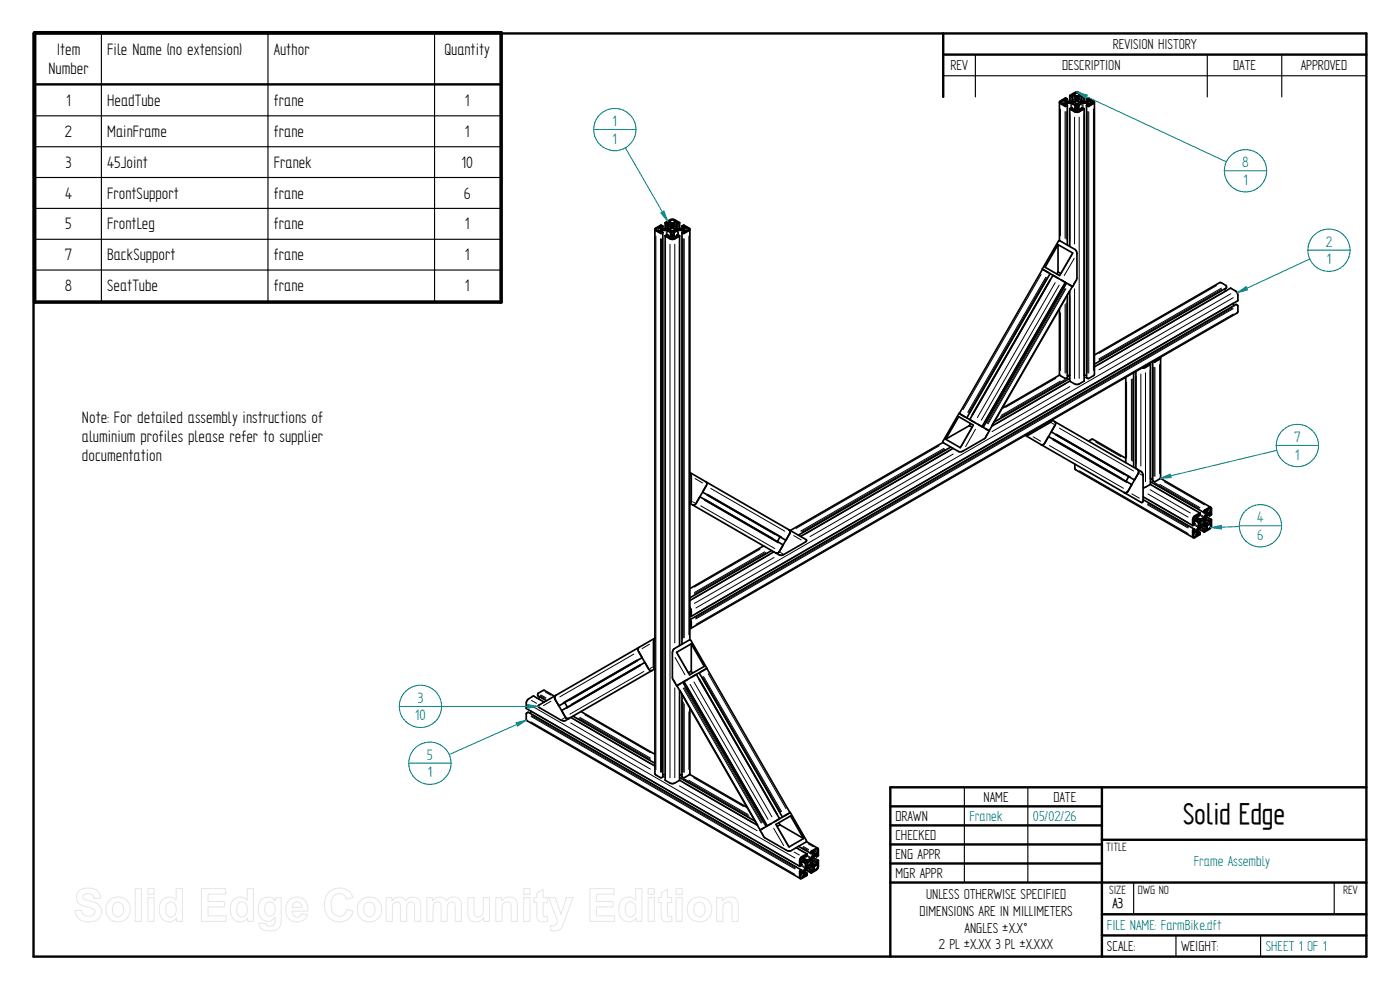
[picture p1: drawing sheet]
<svg xmlns="http://www.w3.org/2000/svg" width="420mm" height="297mm" viewBox="0 0 420 297" stroke-linecap="round" stroke-linejoin="round" font-family="sans-serif">
<g fill="none" stroke="#000" stroke-width=".72">
<path d="M10.1 10h400v277h-400zM283.1 10v19.1M283.1 16.4h127M330.7 236.2v50.8M410.1 236.2h-142.9v50.8M267.2 241.9h63.5M267.2 247.6h63.5M267.2 253.4h63.5M267.2 259.1h63.5M330.7 252h79.4M267.2 264.8h142.9M330.7 274.3h79.4"/>
<path d="M330.7 280.7h79.4"/>
</g>
<path d="M292.7 16.4v12.7M362.3 16.4v12.7M384.7 16.4v12.7M283.1 22.7h127M289.4 236.2v28.6M308.5 236.2v28.6M340.2 264.9v9.4M400.4 264.9v9.4M352.9 280.7v6.3M378.3 280.7v6.3" fill="none" stroke="#000" stroke-width=".34"/>
<g fill="none" stroke="#000" stroke-width=".51">
<path d="M318 30.7v41.5M318 30.7l1.6 1.2 .7-.3M318.5 30.4l.5-.3 1.1 .6-1.1 .5-.7-.4zM319.6 29.8l.4 .1 .3-.1M319.6 29.8v.5M320.3 29.8v.6M320.3 31.6v41.9M320.3 31.6l-.9-.2 .3-.4a2.91 2.91 0 0 1 3 .7l-.1 1-.6 .2-.4-.1 .2-.2M320.3 29.8l-.7-.3-1.3 .8-.3 .4M320.4 30.6l1.5-.2 .3 .2-.1 .3h-.3l-1.4-.1zM321 32.6v41.3M321 28.7v1.7"/>
<path d="M321 28.7l.6 .3 .3-.2M321 28.7l.1-.1a2.82 2.82 0 0 1 2.5-.9l1.8 1M321.9 32.6v.3M321.9 28.8v1.4M321.9 28.8l-.3-.2 .5-.2 .6 .4v.8a2.74 2.74 0 0 1-3.2 .6l-.1-.2 .2-.2M321.9 32.6l-.3-.3-.6 .3M322.2 30.8l-.1 .1M322.2 33.1l1.1-.6 .8 .7a1.29 1.29 0 0 1-1.9-.1zM322.3 28.2l1.1-.3 .8 .3-.8 .7h-.4zM322.7 30.4l1.1 .1a.65 .65 0 0 1-.6 .6 .65 .65 0 0 1-.7-.5zM322.7 31.4l.9-.1-.2 1-.5-.1zM323.5 29.7l.2 .2-.2 .2-.8-.2 .2-.9 .6 .1v1"/>
<path d="M324.2 30.8v.1M324.5 32.6v.3M324.5 28.8v1.4M324.5 28.8l.3-.2-.7-.1-.4 .3v.8a2.7 2.7 0 0 0 3.2 .6l.1-.2-.2-.2M324.5 32.6l.3-.3 .6 .3M324.6 30.4l-.4 .1v.3M324.6 30.4l1.3 .1 .2 .2-1.9 .2M325.4 32.6v81.7l-1.8 1a2.82 2.82 0 0 1-2.5-.9l-.1-27M325.4 32.6l-1.8 1.1a2.82 2.82 0 0 1-2.5-1l-.1-.1M325.4 28.7v1.7M325.4 28.7l-.6 .3-.3-.2M326.1 31.6l.3-.2 .4 .2 .1-.4a2.74 2.74 0 0 0-3.2 .5l.1 1 .5 .2 .5-.1-.3-.2"/>
<path d="M326.1 29.8l.7-.3 1.4 .8 .3 .4M326.1 29.8l.3 .1 .4-.1M326.1 29.8v.6M326.3 30.6l1.1-.5 .7 .5v.2l-.7 .4-1-.4zM326.8 29.8v.5M328.5 30.7v81.6l-.3 .4-1.6 .9-.5-.3v-81.7M328.5 30.7l-1.7 1.2-.7-.3M196.5 68.8l1.7 1.2 .7-.2M196.5 68.8v163.3l.3 .4 1.4 .8 .7-.3v-163.2M197.1 68.5l.5-.3 1.1 .7-1.1 .5-.8-.5zM198.2 67.9v.5M198.9 67.9l-.7-.3-1.4 .8-.3 .4"/>
<path d="M198.9 67.9l-.3 .2-.4-.2M198.9 69.8l-.3-.2h-.5v-.3l.2-.1a3 3 0 0 1 3 .6l-.1 1-.6 .2-.4-.1 .3-.2M198.9 67.9v.6M199.6 70.8l.1 .1a2.79 2.79 0 0 0 4.2 0l.1-.1M199.6 66.8l.4 .3 .5-.1M199.6 66.8h.1a2.79 2.79 0 0 1 4.2 0h.1M199.6 66.8v1.7M199.6 70.8l.1 163.3a2.79 2.79 0 0 0 4.2 0h.1M200.4 68.6l-1.4 .1-.1 .2 1.5 .1M200.4 68.6l.4 .1-.1 .3h-.3M200.5 67v1.3M200.5 70.7v.3"/>
<path d="M200.5 67l-.3-.2 .4-.2 .6 .2 .1 1a2.74 2.74 0 0 1-3.2 .5l-.2-.1 .3-.3M200.5 70.7l-.5-.2-.4 .3M200.8 68.8v.2M200.9 71.2l.8-.6 1 .6a1.08 1.08 0 0 1-1.8 0zM201.3 68.5l.6-.1 .5 .2a.64 .64 0 0 1-.6 .6 .64 .64 0 0 1-.7-.5zM201.4 69.5h.8l-.2 .9h-.5zM202 66.9l.7-.4a1.08 1.08 0 0 0-1.8 0l.7 .5h.4M202 67.8l.2 .4h-.8l.2-1 .4 .1v.9M203.1 70.7l.5-.2 .4 .3M203.1 67l.3-.2-.5-.2-.5 .2-.1 1a2.7 2.7 0 0 0 3.2 .5l.1-.1-.3-.3M203.1 67v1.3M203.1 70.7v.3"/>
<path d="M203.2 68.6l1.3 .1 .2 .2-1.8 .1-.1-.3 .4-.1M204 66.8l-.4 .3-.5-.1M204 66.8v1.7M204 70.8v122.9M204.7 69.8l.3-.2h.5v-.3a2.93 2.93 0 0 0-3.2 .5l.1 1 .5 .2 .5-.1-.3-.2M204.7 67.9l.6-.3 1.4 .8 .3 .4M204.7 67.9l.3 .2 .3-.2M204.7 67.9v.6M204.7 69.8v123.5M204.9 68.7l1.1-.5 .7 .7-.7 .5zM205.3 67.9v.5M207 68.8l-1.7 1.2-.6-.2"/>
<path d="M207 68.8v123.2M317.5 73.4l4.4 2.5-3.9 6.8-4.4-2.5zM317.5 73.4v8.2M317.8 72.2l4.8 2.6 .6 .9v7.8l-1.3 2.5-9.1-5.3zM312.9 80.8l-25 43.3M313.3 81l1.4 .8M315.2 82.1l-25.1 43.3M316 82.6l-25 43.3M317.5 81.6l.9 .5M317.5 81.6l-.3 .6M318.7 84.1l1 .6-25 43.3M320.1 84.9l-25 43.3"/>
<path d="M320.3 88.6v24.7l-.5 .3-1.5-.9-.3-.4v-19.6M320.7 85.3l1 .6M321.8 85.9l-24.9 43.3M367.5 86.7l.3 .6M370 91.1l.4 .6M318 112.5l-17.2 10M320.3 112.6h.7M321 113.5l-22.6 13.1M321 114.3l-23.3 13.5M325.4 112.6h.7M328.5 110.1l40.8-23.6 1.7 1a2.95 2.95 0 0 1 .5 2.6l-164.1 94.9M328.5 106.5l37.5-21.7h.6l1.4 1v.6l-39.5 22.9"/>
<path d="M337.9 113.2v25.6M340.2 111.8v28.4M340.9 111.4v29.2M343.9 109.7l.1 .2-.3 .2-.7 .1M344.4 109.4v.2M344.5 109.3l.1 .1-.5 .2M344.9 109.1l.4 .2M345.3 109.3l-1.8 1.1h-.8M345.3 109.3v36l-1.5 .9-.7 .1M346.9 107.9l-.1 .3h-.3M348 107.3l-.5 .6h-.4M348.3 107.2v.2"/>
<path d="M348.3 107.4v35.9l-.3 .4-1.5 .9-.6-.4v-35.7M348.3 107.4l-1.7 1.2-.5-.1M283 132.8l-45.8 26.4M285.3 134.2l-45.7 26.4M286 134.5l-45.7 26.5M287.7 125l4.4 2.6-3.9 6.7-4.4-2.5zM287.8 124l9.1 5.3-1.5 2.4-6.4 3.6-.7 .3-.7-.1-4.7-2.8zM290.9 127.7l.9 .5M290.9 127.7l-7.1 4.1M291.3 127.1l-.4 .6M293.7 127.4l1 .6M295.7 128.6l1 .6"/>
<path d="M312.5 133.4l24.9 14.4M314.6 131.1l-1 1.8M314.7 131l24.8 14.3-.9 2a.99 .99 0 0 1-1.2 .5M315.5 129.6l24.8 14.3 .3-.1 1.2-2.2-.3-.7M315.6 126l-.3 .7-6.4 3.7-1.2 .2 4.8 2.8M315.7 126l.8 .5M316.5 126.5l24.9 14.3M316.5 126.5l.3 .6-.1 .4-3.2 5.6-.3 .3h-.7M316.6 127.7l-1 1.7M322.6 139.2v1.3l.2 .4 35.3 20.4M326.7 132.4l.8-.5 .5-.1 9.9 5.7M207 151l.9 .5"/>
<path d="M207 151l.3-.1 .2-.6v-7.4l-.5-1.1 29.7 17.1M207.9 151.5l24.8 14.4M209.9 149.2l-1 1.8M210 149.1l24.9 14.3-.9 2-.4 .5h-.7M210.9 147.7l24.8 14.3 .3-.1 .9-1.7a.87 .87 0 0 0-.2-1.3M211.9 144.6l.2 .2-.1 .8-3.1 5.5-.3 .3-.7 .1M212 145.8l-1.1 1.7M236.7 158.9l.2 .1M236.9 159l5 2.9 .2 .4-7.2 4.2a2.17 2.17 0 0 1-2-.6M236.9 159l.3 .6-.1 .4-3.3 5.6M337.4 147.8l.1 .1M338.8 143l-.9 1.4"/>
<path d="M341.4 140.8l.2 .3 .1 .6M341.4 140.8l.1 .1M341.5 140.9l1 .6 .5 .9 .1 7.8-.2 .5h-.4l-5-2.8M341.7 141.9l-3.2 5.6-.3 .3-.7 .1M343.1 149.9l15.4 8.9M343.1 149.1l14.9 8.6M345.2 145.3l14.9 8.6M345.3 143.6h.6M345.3 144.5l16.1 9.3M348.3 143.5l15.1 8.7M358.2 156.8l.3 .2M358.4 155.2l.7-.5 .2 1-.2 .3-1 .4z"/>
<path d="M358.5 158.8l-.6 .5v1.6l.2 .4M358.5 157l-.1 .5-.4 .2M358.5 157l-.3 .1 .1-.4 .4-.4 .9 .4a2.85 2.85 0 0 1-1.1 3.1h-.2l-.1-.4 .3-.2v-.4M359.5 154.6l.3 .1M359.6 159.4l.5 .3M359.9 158.8l1.5 .8M360.1 159.7l-.1 .7-1.4 .9h-.5M360.1 159.7l-.3 .2-.1 .4M360.1 157.6h.1M360.1 153.9l-1.8 1a2.82 2.82 0 0 0-.4 2.7l.1 .1M360.1 153.9v.7l-.3 .1M360.2 158.1l.2-.3-.5-.1-.6 1.6 .3-.1 .6-1"/>
<path d="M360.2 156l.2 .2-.5 .6-.7-.6 .2-.4 .8 .2M360.5 158.2l1.2 .6M360.7 156.3l.2-.1a.64 .64 0 0 1 .2 .8 .64 .64 0 0 1-.8 .3v-.5zM361.1 157.4v.2l.4-.1M361.1 157.4l.5-.7 .7 .7-.2 .4-.6-.3M361.1 157.3l.4 .2M361.1 155.8l.2 .1M361.3 155.4l.6-1 .3-.1-.6 1.5h-.5l.2-.4M361.4 153.8l.5-.6 .2-.1 .1 .5a2.7 2.7 0 0 1-2.1 2.2l-.7-.6 .3-.8 .1 .3M361.7 158.8l.1 .4 .4-.9-.8-.6a2.65 2.65 0 0 0-2 2.5v.2l.3-.1M361.7 158.8l-.3 .2v.6M361.9 155.9l1.1 .7"/>
<path d="M362.1 155.1l1.4 .8M362.4 152.8l.7-.4 .2 .2a1.11 1.11 0 0 1-1 1.5zM362.4 157.6l.9-.4a1.05 1.05 0 0 1-1 1.5zM362.4 154.4l.6 .4M362.9 153.9l.4 .2M363.3 154.1v-.3h-.3a2.82 2.82 0 0 0-1.1 3l.9 .5 .5-.4v-.4l-.3 .1M363.3 154.1l-.3 .3v.4M363.4 152.2l.2 .5v1.6l-.6 .5M363.4 152.2l-.5 .1-1.4 .8-.1 .7M363.5 155.9l-.4 .2-.1 .5M363.5 155.9v2a3 3 0 0 1-2 1.7h-.1M229.2 163.8l-22.2 12.8"/>
<path d="M231.6 165.2l-24.6 14.2M232.3 165.6l-25.3 14.6M232.7 165.9h.2M233.7 165.7l-.3 .2h-.7M234.1 161.1l-.8 1.4M358.1 160.1l1.1-.6-.1 1.2-.4 .3h-.5zM359.4 160.1l.3 .2M191.6 195.5l1 1.6M191.7 194.3l4.8-2.8-.4 1.1v7.4l.2 .6 .2 .1M191.7 194.3l-24.9 14.3M191.7 194.3l-.2 .2v.8l3.2 5.5 .7 .5 .3-.1M192.7 197.3l-24.8 14.4-1.3-1.8a.97 .97 0 0 1 .2-1.3"/>
<path d="M193.5 198.8l-24.8 14.3 .9 2 .4 .5h.7M193.6 198.9l1 1.8M202.1 194.8l5-2.8 5.1 8.5-9.1 5.3-1.3-2.5v-7.4zM203.1 195.7l4.4-2.5 3.9 6.7-4.4 2.6zM207 183.9l.2 .1M207 187.3l.3 .3-.3 .8M207 186.1l.5 .4v1.6l-.2 .5M207 184.8l.4 .2M207 182.5l.3 1.1h-.3M207 182.2a3.3 3.3 0 0 1 .5 2.7l-.1 .1M207 186.6l.2 .3-.2 .2M207 186l163.9-94.6 .6 .3v1.7l-.2 .5-164 94.7"/>
<path d="M207.2 184v.4l-.2-.1M207.2 184.1l-.2 .1M207.3 188.6h-.3M207.5 193.2v8.2M159.4 213.4l-.3 .6M162 209.1l-.4 .6M163.3 210.7l-3.2-1.9a2.98 2.98 0 0 0-2.1 1.7v2.1l82 47.3M166.4 208.9l-3.2-1.8-1.8 1v.6l2.6 1.5M166.7 208.7l-.3 .6 .1 .4 3.2 5.6M166.7 208.7l-5 2.9-.2 .4 6.8 4.1 1.1 .2 1.3-.7M166.8 208.6l-.1 .1M169.4 210.8l.9 1.4"/>
<path d="M169.9 215.4l.6 .2 .3-.1M170.8 215.5l-.1 .1M171.3 215.3l25.2 14.5M172 214.9l24.5 14.1M174.4 213.5l22.1 12.8M195.7 201.2l-24.9 14.3M196.5 200.7l-.8 .5M203.1 205.7l25 43.3M204 207.2v26.9M204.3 205.1l-1 .6M204.7 208.4v24.6l.6 .3 1.7-1M204.9 204.7l25 43.3"/>
<path d="M205.3 204.5l25 43.3M206.3 203.9l-1 .6M207 212.5v19.8M207.5 201.4l-.9 .4M207.5 201.4l.3 .6M208.9 202.4l-1.4 .8M209 202.4l25 43.3M209.8 201.9l25 43.3M211.7 200.7l-1.4 .9M212.1 200.5l25 43.3M198.9 232.4h.7M204 233.3l22.6 13.1"/>
<path d="M204 234.1l23.3 13.5M204 232.4h.7M207 232.3l17.2 10M228.1 249.1l9.1-5.3 4.9 8.6-4.7 2.9h-1.1l-6.7-3.9zM229.3 248.4l-1 .6M231.3 247.2l-1 .6M232.9 247.4l4.4-2.6 3.9 6.8-4.4 2.5zM233.7 246.8l.4 .7M233.9 245.7l-1.4 .8M234.1 247.5l7.1 4.1M234.1 247.5l-.9 .4M236.7 244.1l-1.4 .8"/>
<path d="M239 254.3l3.2 1.9M239.6 253.9l3.8 2.2M240.3 259.1l.3 .1M240.4 257.5l.8-.5 .1 .9-.2 .4-.9 .4zM240.6 259.2v.4l-.6 .3M240.6 259.2l-.4 .2 .1-.4 .4-.4 .9 .4a2.77 2.77 0 0 1-1.1 3h-.2l-.1-.3 .4-.2v-.4M241.5 258.1l.9 .2-.3 .7-.2 .1-.6-.6zM241.5 256.8l.3 .2M242 252.5l3.4 2M242.2 259.8l.1 .1M242.2 256.2v.6l-.4 .2M242.2 256.2l-1.8 1a2.82 2.82 0 0 0-.4 2.6v.1"/>
<path d="M242.2 259.8l.2 .5-1 1.3-.1-.3 .6-1.1M242.2 259.8l-.3 .3M242.6 258.7l.5-.3a.65 .65 0 0 1 .1 .9 .65 .65 0 0 1-.9 .2zM243.2 258.1l.1 .1M243.3 257.7l-.1 .4M243.4 259.2l.3-.2 .6 .6-.1 .4-1-.2zM243.4 256.1l.3-.2 .1-.4 .4 .1a2.63 2.63 0 0 1-2.1 2.5l-.7-.6 .1-.5 .3-.3v.3M243.4 259.1l.4 .2M243.9 258.2l1.2 .7M244.1 257.3l1.5 .8M244.2 256.5l-.9 1.2M244.3 256.6l-.6 1.5-.3 .1-.2-.1"/>
<path d="M244.4 259.9l.9-.5a1.12 1.12 0 0 1-.9 1.6zM244.4 255.1l.7-.4 .3 .4v.6l-.9 .7-.2-.1zM244.5 256.7l.6 .3M245 256.2l.4 .2M245.4 256.4l-.1-.3h-.2a2.63 2.63 0 0 0-1.1 3l.8 .4 .5-.3 .1-.5-.3 .2M245.4 256.4l-.3 .2v.4M245.4 254.5l.2 2.2-.5 .3M245.4 254.5l-.5 .1-1.4 .8-.1 .7M245.6 258.1v2.1a2.98 2.98 0 0 1-2.1 1.7h-.1M245.6 258.1l-.5 .3v.5M240.2 262.4l1.1-.7-.1 1.3-.5 .3h-.5zM240.6 261.1l-82.1-47.4-.5 .3-.1 1.8 .2 .4 82.1 47.4"/>
<path d="M240.6 261.1l-.6 .4v1.6l.2 .5M241.4 262.3l.4 .3M241.6 261.7l.6 .3M242 261.1l1.4 .8M242.2 262l-.4 .2v.4M242.2 262l-.1 .7-1.9 .9M242.6 260.4l1.1 .7M243.7 261.1l.1 .4 .3-.3 .1-.6-.8-.6a2.75 2.75 0 0 0-2 2.5l.1 .2 .3-.1M243.7 261.1l-.3 .2v.6"/>
</g>
<g fill="none" stroke="#000" stroke-width=".3">
<path d="M318.3 32.7v38M318.5 30.6v.3M318.8 30.4v.5M319.1 30.5v.4M319.5 29.8v.4M319.5 31.2v.3M319.6 30.6v.1M319.6 33.5v38M319.7 31.2v.2M319.9 30v.2M319.9 30.5v.4M319.9 33.5v38.2"/>
<path d="M320 31.1v.2M320.1 30.1v.2M320.3 30v.2M320.3 33.3v38.6M320.5 30.5v.4M321.1 29.2v.7M321.1 34.3v38M321.4 31.3v.7M321.4 29.4v.6M321.5 30.5v.4M321.6 31.4v.6M321.7 29.3v.6"/>
<path d="M321.8 30.6v.2M321.8 28.5v.2M321.8 29.3v.6M321.8 32.6v.3M322.1 30.6v.2M322.1 30.6v.1M322.2 30.8h.1M322.3 28.2v.1M322.3 33.1v.1M322.3 28.9v.6M322.5 35.2v38M322.6 29v.5"/>
<path d="M322.6 31.9v.5M322.6 28.2v.2M322.8 29.8v.2M322.8 31.3v.2M322.8 33v.3M322.9 31.3v.2M322.9 29.4v.6M322.9 32.9v.4M323 31.5v.5M323.1 29.3v.5M323.1 32.7v.5M323.3 29.3v.5"/>
<path d="M323.3 32.8v.5M323.4 31.6v.4M323.5 32.8v.4M323.5 31.3v.3M323.6 29.8v.3M323.6 32.9v.4M323.6 31.3v.2M323.7 32v.4M323.8 28.1v.2M323.8 31.8v.6M323.8 29v.5M323.9 35.1v78.4"/>
<path d="M324.1 28.9v.7M324.1 28.2v.1M324.1 33.1v.1M324.2 30.8h.1M324.2 30.6v.2M324.3 30.6v.2M324.6 29.3v.5M324.6 32.6v.3M324.6 30.6v.2M324.6 28.5v.2M324.6 30.6v.1M324.7 29.3v.7"/>
<path d="M324.7 31.4v.6M324.9 30.5v.4M325 29.3v.7M325 31.4v.6M325.3 29.3v.7M325.3 34.4v78.4M325.9 30.5v.4M326.1 30v.2M326.1 33.3v78.5M326.3 30v.2M326.4 31.1v.2M326.5 33.5v78.4"/>
<path d="M326.5 30.5v.4M326.5 30.1v.2M326.7 31.2v.2M326.8 30.6v.2M326.8 33.5v78.5M326.9 29.8v.4M326.9 31.2v.3M327.3 30.4v.5M327.6 30.4v.5M327.9 30.5v.3M328.2 32.7v78.4M196.8 70.9v160"/>
<path d="M197.1 68.7v.3M197.4 68.5v.5M197.7 68.6v.5M198.1 68v.3M198.1 69.3v.3M198.2 71.6v160.1M198.2 68.7v.2M198.3 69.3v.2M198.4 68.2v.2M198.5 68.7v.3M198.5 71.7v160M198.6 69.3v.1"/>
<path d="M198.7 68.2v.2M198.9 68.1v.2M198.9 71.4v160.1M199.1 68.7v.3M199.7 67.3v.8M199.7 72.4v160.1M200 69.5v.6M200 67.5v.7M200.1 68.6v.4M200.2 69.6v.5M200.3 67.4v.6M200.4 66.7v.1"/>
<path d="M200.4 68.7v.2M200.4 67.4v.6M200.4 70.7v.3M200.6 68.7v.2M200.7 68.7v.2M200.8 69h.1M200.9 66.3v.2M200.9 71.2v.1M200.9 67v.6M201.1 73.3v160.1M201.2 70v.5M201.2 67.1v.5"/>
<path d="M201.2 66.3v.2M201.4 68v.2M201.4 69.5v.1M201.4 71.1v.3M201.5 69.4v.3M201.5 67.6v.5M201.5 71v.4M201.6 69.6v.5M201.7 67.4v.5M201.7 70.9v.5M201.9 67.5v.5M201.9 70.9v.5"/>
<path d="M202 69.7v.5M202 71v.4M202.1 69.4v.3M202.2 71.1v.3M202.2 68v.2M202.2 69.5v.1M202.3 70.1v.4M202.3 66.2v.3M202.4 67.1v.5M202.4 70v.5M202.5 73.3v119.6M202.7 67.1v.6"/>
<path d="M202.7 66.3v.2M202.7 71.2v.1M202.8 68.9h.1M202.9 68.7v.2M203.1 67.4v.6M203.1 70.7v.3M203.2 68.7v.2M203.2 66.7v.1M203.3 67.5v.6M203.4 69.5v.6M203.5 68.7v.3M203.6 67.5v.6"/>
<path d="M203.6 69.5v.7M203.9 67.4v.7M203.9 72.5v119.7M204.5 68.7v.3M204.7 68.2v.2M204.7 71.5v120.2M204.8 68.2v.2M205 69.2v.2M205.1 71.6v119.8M205.1 68.7v.3M205.1 68.2v.2M205.3 69.3v.2"/>
<path d="M205.3 68.7v.2M205.3 71.7v119.6M205.5 68v.3M205.5 69.3v.3M205.9 68.5v.5M206.2 68.6v.5M206.5 68.7v.2M206.7 70.8v119.7M317.3 73.7l-3.4 5.8M321.8 76.2l-3.3 5.9M322.4 77.5l-3 5.2M312.5 82.3l-23.5 40.6"/>
<path d="M313.8 83.2l-23.4 40.5M314.1 83.3l-23.4 40.5M314.3 83.5l-23.4 40.5M315.1 83.9l-23.4 40.5M315.3 84l-23.4 40.5M316.7 84.8l-23.4 40.5M317.9 85.6l-23.4 40.5M318.3 93.9v17.3M318.9 86.1l-23.4 40.5M319.3 86.3l-23.4 40.5M319.6 91.4v20.5M319.6 86.6l-23.4 40.5"/>
<path d="M319.9 86.7l-23.4 40.5M319.9 90.9v21.1M320.3 90.3v21.4M320.9 87.3l-23.4 40.5M321.1 88.9v23.8M322.5 86.7v26.9M322.9 84.1l-.8 1.2M365.1 85.7l-35.3 20.3M366.6 86.4l-36.7 21.3M366.7 86.7l-36.9 21.3M366.7 87.1l-36.8 21.3M368 87.3l-38.1 22"/>
<path d="M369.4 88.1l-39.6 22.9M369.6 92.2l-161.2 93.1M370 92.4l-161.3 93.1M370.1 91l-161.3 93.1M370.1 92.6l-161.3 93.1M370.1 89.3l-161.2 93.1M370.1 94.2l-161.2 93.1M316.9 113.5l-15.1 8.7M318.3 114.3l-17.8 10.3M319.6 113.9l-19.4 11.2M319.6 114.3l-19.8 11.4M319.7 115.2l-20.7 11.9"/>
<path d="M320.8 112.9l-.3 .1M321.1 116l-23.4 13.5M325.9 113.2l-.4 .2M338.1 114.6v22.8M339.5 113.8v24.3M339.8 113.7v24.6M340.1 113.5v25M341 113v26M342.4 112.2v27.6M343 110.2h.1M343.1 110.1v.1M343.4 110v.2"/>
<path d="M343.5 109.9v.3M343.8 111.8v32.7M344 109.7v.2M344.4 109.4v.2M345.2 111.1v32.7M346 110.1v32.6M346.4 110.2v32.7M346.5 108.2h.1M346.6 110.2v32.7M346.8 108v.2M347.2 107.8v.1M347.5 107.7v.2"/>
<path d="M347.8 107.4v.3M348 109.4v32.7M281.8 133.8l-42.9 24.8M283.3 134.5l-43 24.8M283.5 134.7l-42.9 24.9M283.9 134.9l-43 24.8M284.7 135.4l-42.9 24.8M286.1 136.2l-43 24.8M287.3 125.6l-3.4 5.9M291.8 128.2l-3.4 5.9M292.8 128.8l-3 5.2M296.4 129.8l-.6 1.2"/>
<path d="M310.1 131.1l2.2 1.3M314.9 133.7l22.3 12.8M315.6 126.9l.7 .4M316 132l22.2 12.8M316.1 131.6l20.5 11.9M316.8 130.5l20.5 11.8M317 130.2l22.2 12.8M318 128.5l22.2 12.8M328.9 132.7l7.5 4.3M207.8 150.5l.7 .4M208.6 143.6l2.3 1.3M210.3 151.8l22.2 12.8"/>
<path d="M211.4 150.1l22.1 12.8M211.5 149.7l20.5 11.8M212.2 148.6l20.4 11.8M212.4 148.3l22.2 12.8M213.3 146.6l22.2 12.8M324 141.3l32.6 18.8M339.7 148.2l2.2 1.3M342 142.2l.7 .3M344.3 151.4l12.2 7M344.5 149.8l12 7M344.5 150.7l12.5 7.3M344.5 151.2l12.2 7"/>
<path d="M344.5 148.2l12.1 7M345.2 146.9l12 7M345.5 143.8l.3 .2M346.6 144.9l13.3 7.6M346.6 146.2l12 6.9M346.7 145.2l13.2 7.8M348.1 145.3l12 7M349.4 144.5l12.1 7M358.1 156.3l.2 .1M358.2 159.6l.3 .2M358.2 156.8l.2 .2M358.3 155.8l.3 .2"/>
<path d="M358.4 159.4l.2 .1M358.4 155.7l.4 .3M358.5 155.5l.4 .3M358.6 155.4l.4 .3M358.6 155.2l.4 .2M358.6 157.7l.6 .3M358.7 155.1l.3 .2M358.7 159.2l.1 .1M358.8 157.5l.6 .3M358.9 159.8l.1 .1M359 156.5l.4 .2M359 159.6l.2 .1"/>
<path d="M359 156.4l.4 .1M359 154.7l.2 .1M359.3 159l.3 .2M359.4 159.9l.2 .1M359.5 156.3l.4 .2M359.5 154.5l.2 .1M359.6 155.4l.4 .2M359.6 159.7l.2 .1M359.7 159.6h.2M359.7 156l.4 .2M359.7 158.2l.3 .2M359.8 156.7l.2 .1"/>
<path d="M359.8 156.6l.3 .2M359.9 157.9l.2 .2M360.1 157.7l.2 .1M360.2 157.6h.1M360.2 156l.2 .2M360.2 157.6l.1 .1M360.2 156l.2 .1M360.3 159l.7 .3M360.4 154.8l.5 .3M360.5 158.7l.5 .3M360.5 154.5l.6 .4M360.6 158.4l.6 .3"/>
<path d="M360.8 158.4l.5 .3M361.1 157.4l.2 .2M361.1 155.9h.1M361.2 155.8l.1 .1M361.2 155.7l.2 .1M361.3 158.1l.5 .3M361.3 155.5l.3 .1M361.4 157.3l.5 .2M361.5 157.9l.4 .3M361.5 155.2l.3 .2M361.5 156.7l.2 .1M361.5 156.9l.2 .1"/>
<path d="M361.6 157.1l.4 .3M361.6 156.9l.4 .2M361.8 159l.1 .1M361.8 153.7l.1 .1M361.9 153.2l.3 .1M361.9 153.5h.2M361.9 154.4l.3 .2M362.1 156.8l.4 .3M362.1 156l.6 .3M362.2 155.9l.5 .3M362.2 155.6l.5 .3M362.2 156.6l.5 .3"/>
<path d="M362.3 153.8l.2 .2M362.3 158.7l.2 .1M362.4 155.3l.7 .4M362.5 158.5l.2 .1M362.5 153.7l.1 .1M362.6 153.1l.4 .2M362.6 154.5l.2 .1M362.7 154.3l.1 .1M362.7 152.9l.5 .2M362.8 154.1l.2 .1M363 152.6l.2 .1M363 153.8l.3 .2"/>
<path d="M363 157.4l.3 .2M363.2 156.5l.1 .1M363.3 157.2l.1 .1M228.1 164.8l-19.7 11.3M229.5 165.6l-21.1 12.2M229.8 165.8l-21.4 12.3M230.2 165.9l-21.8 12.6M231 166.4l-22.6 13M232.3 167.3l-23.9 13.8M234.2 165.8l.7 .4M238.2 160.7l2.2 1.3M358.3 160.8l.3 .2"/>
<path d="M358.3 160.4l.5 .3M358.5 160.2l.4 .2M359.4 160.2l.2 .2M190.2 196.3l-22.2 12.8M191.3 198l-22.3 12.8M191.4 198.3l-20.5 11.8M192.1 199.4l-20.5 11.8M192.3 199.7l-22.3 12.9M194.9 193.3l-2.2 1.3M202.6 197.3l3 5.1M203.2 196l3.4 5.9M207 182.6h.1"/>
<path d="M207.1 186.6h.1M207.1 182.7l-.1 .1M207.1 187.3l-.1 .1M207.2 184.1l-.2 .1M207.2 182.9l-.2 .1M207.2 186.9h-.2M207.3 183.6l-.2 .1M207.3 187.6l-.3 .1M207.3 183l-.3 .1M207.3 188l-.3 .1M207.7 193.4l3.4 5.9M159.3 216.6l79.3 45.7"/>
<path d="M159.3 211.7l79.3 45.7M159.4 215l79.2 45.7M159.4 213.3l79.2 45.8M159.5 214.7l79.2 45.8M159.5 210.1l1.5 .9M159.8 214.5l79.3 45.8M160.9 209.3l1.5 .9M162 209l1.4 .8M162.2 208.7l1.4 .9M162.3 208.5l1.6 .9M163.7 207.7l1.6 .9M165.3 210.4l-2.2 1.3"/>
<path d="M169.4 215.4l-.7 .4M171.3 216.9l23.9 13.9M172.6 216.1l22.5 13M173.4 215.6l21.7 12.5M173.8 215.4l21.4 12.4M174.1 215.3l21 12.1M175.5 214.5l19.7 11.3M193.2 201.5l-22.2 12.8M195.8 200.2l-.7 .4M202.2 203.9l.7 1.2M202.5 206.4v26.9M203.9 208.7v23.9"/>
<path d="M204.1 207.1l23.4 40.5M204.7 210.1v21.5M205.1 210.7v21M205.1 206.5l23.4 40.5M205.3 206.3l23.4 40.5M205.3 211.2v20.5M205.6 206.1l23.5 40.5M206.1 205.9l23.4 40.5M206.7 213.6v17.3M207.1 205.3l23.4 40.5M208.3 204.6l23.4 40.5M209.7 203.8l23.4 40.5"/>
<path d="M209.9 203.7l23.4 40.5M210.7 203.2l23.3 40.6M210.9 203.1l23.4 40.5M211.1 203l23.5 40.5M212.5 202.1l23.4 40.6M199.1 233l.4 .2M203.9 235.8l23.3 13.5M204.1 232.6l.4 .2M205.3 234.9l20.7 12M205.3 234l19.8 11.5M205.3 233.7l19.5 11.2M206.7 234.1l17.8 10.3"/>
<path d="M208.1 233.3l15 8.7M228.5 249.6l.7 1.2M232.2 248.5l3 5.2M233.2 248l3.3 5.9M237.7 245.4l3.4 5.8M238.3 255.7l1.6 .8M239.7 254.8l1.5 .9M240.1 258.6l.2 .1M240.2 259.1l.2 .1M240.4 258.1l.2 .1M240.4 258l.4 .2M240.6 257.9l.4 .2"/>
<path d="M240.6 257.7l.4 .2M240.6 254.4l1.8 1M240.7 257.6l.4 .1M240.7 260l.6 .3M240.8 257.4l.2 .2M240.9 259.7l.5 .3M240.9 254.2l1.7 .9M241 258.7l.4 .3M241.1 257l.1 .1M241.1 254l1.6 .9M241.5 258.5l.5 .3M241.6 256.8l.2 .1"/>
<path d="M241.6 257.8l.3 .1M241.7 258.2l.4 .3M241.7 257.7l.4 .2M241.9 258.9l.2 .1M241.9 259l.1 .1M242.2 259.8h.1M242.2 258.3l.2 .1M242.2 259.9l.1 .2-.2-.1M242.3 258.3l.1 .1M242.4 257l.6 .4M242.5 256.8l.6 .3M242.6 253.2l1.5 .9"/>
<path d="M243.2 259.8h.1M243.2 258.1h.1M243.2 258.1l.2 .1M243.3 259.7l.4 .2M243.3 258l.2 .1M243.4 257.8l.2 .1M243.5 257.5l.3 .1M243.5 259l.2 .1M243.5 259.6l.5 .2M243.6 259l.1 .1M243.6 259.4l.4 .3M243.9 256l.1 .1"/>
<path d="M243.9 255.7l.2 .1M244 255.4l.2 .2M244 256.7l.3 .1M244.2 259.1l.4 .3M244.2 258.1l.5 .3M244.2 258.8l.6 .4M244.2 258.3l.5 .3M244.3 257.9l.5 .3M244.3 256.1l.3 .2M244.5 255.9l.1 .1M244.5 257.6l.6 .3M244.6 256.8h.2"/>
<path d="M244.6 255.4l.5 .3M244.7 256.6l.2 .1M244.8 255.1l.4 .3M244.8 256.4l.2 .1M245.1 254.9l.2 .2M245.1 259.7l.2 .1M245.1 256.1l.3 .1M245.2 258.8l.2 .1M245.3 259.4l.1 .1M240.2 261.8l.3 .2M240.3 263.1l.2 .1M240.4 262.7l.4 .3"/>
<path d="M240.5 261.7l.2 .1M240.5 262.5l.5 .2M240.7 261.5l.1 .1M241 262.1l.1 .1M241 261.8l.3 .2M241.3 261.3l.3 .2M241.4 262.5l.3 .2M241.5 262.2l.2 .1M241.6 261.9l.2 .1M241.8 261.8l.2 .2M241.8 260.4l.3 .2M242 260.2l.2 .1"/>
<path d="M242.4 261.2l.6 .4M242.5 260.9l.5 .3M242.7 260.7l.5 .3M242.8 260.6l.6 .3M243.4 260.4l.5 .3M243.5 260.2l.5 .2M243.8 261.3l.2 .1M244.4 261l.1 .1M244.5 260.7l.2 .1"/>
</g>
<g fill="#000">
<circle cx="321.8" cy="30.9" r=".25"/>
<circle cx="321.8" cy="30.4" r=".25"/>
<circle cx="321.9" cy="32.6" r=".25"/>
<circle cx="322.3" cy="33.1" r=".25"/>
<circle cx="322.8" cy="29.8" r=".25"/>
<circle cx="322.8" cy="31.5" r=".25"/>
<circle cx="323.6" cy="29.8" r=".25"/>
<circle cx="323.6" cy="31.5" r=".25"/>
<circle cx="324.6" cy="30.4" r=".25"/>
<circle cx="200.4" cy="69" r=".25"/>
<circle cx="200.4" cy="68.6" r=".25"/>
<circle cx="201.4" cy="68" r=".25"/>
<circle cx="201.4" cy="69.6" r=".25"/>
<circle cx="202" cy="67" r=".25"/>
<circle cx="202.2" cy="68" r=".25"/>
<circle cx="202.2" cy="69.6" r=".25"/>
<circle cx="203.2" cy="69" r=".25"/>
<circle cx="203.2" cy="68.6" r=".25"/>
<circle cx="359.8" cy="156.7" r=".25"/>
<circle cx="359.8" cy="157.9" r=".25"/>
<circle cx="360.2" cy="156" r=".25"/>
<circle cx="360.2" cy="158.2" r=".25"/>
<circle cx="361.3" cy="157.5" r=".25"/>
<circle cx="361.3" cy="155.4" r=".25"/>
<circle cx="361.7" cy="156.8" r=".25"/>
<circle cx="361.7" cy="155.7" r=".25"/>
<circle cx="241.9" cy="259" r=".25"/>
<circle cx="242.3" cy="258.3" r=".25"/>
<circle cx="243.3" cy="257.7" r=".25"/>
<circle cx="243.3" cy="259.8" r=".25"/>
<circle cx="243.7" cy="257.9" r=".25"/>
<circle cx="243.7" cy="259.1" r=".25"/>
<circle cx="244.2" cy="256.5" r=".25"/>
<circle cx="241.9" cy="260.2" r=".25"/>
<circle cx="242.3" cy="260.4" r=".25"/>
</g>
<path d="M132.5 212h29" fill="none" stroke="#008080" stroke-width=".3"/>
<path d="M158.4 211.4l3.1 .6-3.1 .5z" fill="#008080"/>
<path d="M383.2 135.1l-35 8.4M119.8 212a6.4 6.4 0 0 1 6.4-6.4 6.4 6.4 0 0 1 6.3 6.4M119.8 212h12.7M132.5 212a6.4 6.4 0 0 1-6.3 6.3 6.4 6.4 0 0 1-6.4-6.3M158.4 211.4l3.1 .6-3.1 .5z" fill="none" stroke="#008080" stroke-width=".3"/>
<path d="M348.2 143.5l3-1.2 .2 1z" fill="#008080"/>
<path d="M383 133.6a6.4 6.4 0 0 0 6.4 6.4 6.4 6.4 0 0 0 6.3-6.4M383 133.6h12.7M383 133.6a6.4 6.4 0 0 1 6.4-6.3 6.4 6.4 0 0 1 6.3 6.3M348.2 143.5l3-1.2 .2 1zM158 216.1l-23.2 10.3" fill="none" stroke="#008080" stroke-width=".3"/>
<path d="M154.9 216.9l3.1-.8-2.7 1.7z" fill="#008080"/>
<path d="M371.9 158l-8.5 .3M154.9 216.9l3.1-.8-2.7 1.7zM122.7 229a6.4 6.4 0 0 0 6.3 6.4 6.4 6.4 0 0 0 6.4-6.4M122.7 229h12.7M135.4 229a6.4 6.4 0 0 0-6.4-6.3 6.4 6.4 0 0 0-6.3 6.3" fill="none" stroke="#008080" stroke-width=".3"/>
<path d="M363.4 158.3l3.1-.7 .1 1.1z" fill="#008080"/>
<path d="M187.7 44.4l12.7 22M363.4 158.3l3.1-.7 .1 1.1zM371.9 157.7a6.4 6.4 0 0 0 6.4 6.4 6.4 6.4 0 0 0 6.3-6.4M371.9 157.7h12.7M384.6 157.7a6.4 6.4 0 0 0-6.3-6.3 6.4 6.4 0 0 0-6.4 6.3" fill="none" stroke="#008080" stroke-width=".3"/>
<path d="M198.3 63.9l1-.6 1.1 3.1z" fill="#008080"/>
<path d="M178.2 38.9a6.4 6.4 0 0 1 6.3-6.4 6.4 6.4 0 0 1 6.4 6.4M178.2 38.9h12.7M190.9 38.9a6.4 6.4 0 0 1-6.4 6.3 6.4 6.4 0 0 1-6.3-6.3M198.3 63.9l1-.6 1.1 3.1zM393.1 77.7l-21.8 10.1" fill="none" stroke="#008080" stroke-width=".3"/>
<path d="M371.3 87.8l2.7-1.8 .4 1z" fill="#008080"/>
<path d="M323.2 27.6l44.8 21M392.5 75.1a6.4 6.4 0 0 0 6.4 6.3 6.4 6.4 0 0 0 6.3-6.3M392.5 75.1h12.7M405.2 75.1a6.4 6.4 0 0 0-6.3-6.4 6.4 6.4 0 0 0-6.4 6.4M371.3 87.8l2.7-1.8 .4 1z" fill="none" stroke="#008080" stroke-width=".3"/>
<path d="M323.2 27.6l3.1 .9-.5 1z" fill="#008080"/>
<path d="M323.2 27.6l3.1 .9-.5 1zM367.4 51.2h12.7M367.4 51.2a6.4 6.4 0 0 1 6.4-6.3 6.4 6.4 0 0 1 6.3 6.3M380.1 51.2a6.4 6.4 0 0 1-6.3 6.4 6.4 6.4 0 0 1-6.4-6.4" fill="none" stroke="#008080" stroke-width=".3"/>
<path d="M30.4 9.8v80.8M80.4 9.8v80.8M130.4 9.8v80.8M10.4 34.8h140M10.4 44h140M10.4 53.3h140M10.4 62.5h140M10.4 71.8h140M10.4 81h140" fill="none" stroke="#000" stroke-width=".34"/>
<path d="M10.4 25.3h140" fill="none" stroke="#000" stroke-width=".72"/>
<path d="M10.4 9.8h140v80.8h-140z" fill="none" stroke="#000" stroke-width="1.1"/>
<g fill="none" stroke="#e6e6e6" stroke-width=".3">
<path d="M23.6 267.5a4.7 4.7 0 0 1 6 .1l.4 .9 .2 1-2 .1a1.82 1.82 0 0 0-1.5-1.5 1.82 1.82 0 0 0-1.9 1l.1 .2a3 3 0 0 0 2.6 1.2 3 3 0 0 1 2.8 1.9 3 3 0 0 1-.8 3.4 4.9 4.9 0 0 1-6.3-.7l-.6-1.9 1.8-.2a2.14 2.14 0 0 0 1.9 1.9 2.14 2.14 0 0 0 2.2-1.3 1.42 1.42 0 0 0-1.5-1.2 5.4 5.4 0 0 1-3.7-1.9 2.71 2.71 0 0 1 .3-3zM34.2 271.2a1.72 1.72 0 0 1 2.1-.3 1.72 1.72 0 0 1 .8 1.9 1.75 1.75 0 0 1-1.7 2.3 1.75 1.75 0 0 1-1.7-2.2l.2-1.1zM40.6 266.6h1.8v9.8h-1.8zM44.4 266.6h1.9v1.8h-1.9zM44.4 269.3h1.9v7.1h-1.9zM48.6 270.1a2.83 2.83 0 0 1 4.3 0v-3.5h1.8v9.8h-1.7v-1a2.86 2.86 0 0 1-3.4 1 2.86 2.86 0 0 1-1.8-3l.2-2.2zM50.2 271.1a1.59 1.59 0 0 1 1.8-.3 1.59 1.59 0 0 1 .9 1.6 1.99 1.99 0 0 1-2 2.7 2.83 2.83 0 0 1-.7-4zM60.4 266.6h7.3v1.7h-5.3v2.2h4.9v1.6h-4.9v2.7h5.5v1.6h-7.5zM70 270.1a2.83 2.83 0 0 1 4.2 0v-3.5h1.9v9.8h-1.8v-1a2.86 2.86 0 0 1-3.3 1 2.86 2.86 0 0 1-1.9-3l.2-2.2zM71.5 271.1a1.59 1.59 0 0 1 1.9-.3 1.59 1.59 0 0 1 .8 1.6 1.99 1.99 0 0 1-2 2.7 2.83 2.83 0 0 1-.7-4zM78.3 270.1a2.73 2.73 0 0 1 4.3 .2v-1h1.8v6.4a2.95 2.95 0 0 1-3.4 3.6 2.59 2.59 0 0 1-3.3-2.2l.1-.2 2.1 .3a1.41 1.41 0 0 0 2.3 .3l.3-.9v-1.4a2.76 2.76 0 0 1-3.2 1 2.76 2.76 0 0 1-1.8-2.8l.2-2.2zM79.9 271.1a1.63 1.63 0 0 1 2-.2 1.63 1.63 0 0 1 .7 1.9 1.6 1.6 0 0 1-.9 1.9 1.6 1.6 0 0 1-2-.6l-.2-1.9z"/>
<path d="M86.7 270.1a3.3 3.3 0 0 1 3.8-.7 3.3 3.3 0 0 1 1.9 3.3v.7h-4.7a1.39 1.39 0 0 0 .9 1.7 1.39 1.39 0 0 0 1.8-.9l1.9 .3a3.4 3.4 0 0 1-4.2 1.9 3.4 3.4 0 0 1-2.3-4l.4-1.5zM88.1 271a1.45 1.45 0 0 1 1.7-.3 1.45 1.45 0 0 1 .8 1.5h-2.9zM98.6 267.8a4.3 4.3 0 0 1 7.3 1.5l-1.9 .5a2.33 2.33 0 0 0-2.8-1.6 2.33 2.33 0 0 0-1.8 2.6 3.3 3.3 0 0 0 1.6 4 2.3 2.3 0 0 0 3.1-2l1.9 .6a4.4 4.4 0 0 1-5.2 3.1 4.4 4.4 0 0 1-3.4-4.9l.2-1.9zM109.6 271.2a1.72 1.72 0 0 1 2.1-.3 1.72 1.72 0 0 1 .9 1.9 1.75 1.75 0 0 1-1.7 2.3 1.75 1.75 0 0 1-1.7-2.2l.1-1.1zM115.9 269.3h1.7v1a2.48 2.48 0 0 1 4.2 0 2.43 2.43 0 0 1 2.9-1.1 2.43 2.43 0 0 1 1.6 2.7v4.5h-1.9v-4.1a1.19 1.19 0 0 0-.2-1.3 1.19 1.19 0 0 0-1.3-.3 2.07 2.07 0 0 0-.9 2.3v3.4h-1.8v-3.9a1.5 1.5 0 0 0-.8-1.9 1.47 1.47 0 0 0-1.6 1.9v3.9h-1.9zM128.1 269.3h1.7v1a2.48 2.48 0 0 1 4.2 0 2.43 2.43 0 0 1 2.9-1.1 2.43 2.43 0 0 1 1.6 2.7v4.5h-1.9v-4.1a1.19 1.19 0 0 0-.2-1.3 1.19 1.19 0 0 0-1.3-.3 2.07 2.07 0 0 0-.9 2.3v3.4h-1.8v-3.9a1.5 1.5 0 0 0-.8-1.9 1.47 1.47 0 0 0-1.6 1.9v3.9h-1.9zM140.4 269.3h1.9v3.3a2.2 2.2 0 0 0 .7 2.5 1.69 1.69 0 0 0 1.7-.5 1.69 1.69 0 0 0 .3-1.7v-3.6h1.9v7.1h-1.8v-1.1a2.53 2.53 0 0 1-3 1.2 2.53 2.53 0 0 1-1.7-2.7zM148.8 269.3h1.7v1a2.55 2.55 0 0 1 3.1-1.1 2.55 2.55 0 0 1 1.7 2.8v4.4h-1.9v-3.6a1.65 1.65 0 0 0-.9-2.2 1.61 1.61 0 0 0-1.8 2v3.8h-1.9zM157.2 266.6h1.8v1.8h-1.8zM157.2 269.3h1.8v7.1h-1.8zM161.1 268l1.9-1.1v2.4h1.2v1.5h-1.2v3.3a.73 .73 0 0 0 .2 .9 .73 .73 0 0 0 1-.2l.2 1.5a2.08 2.08 0 0 1-3.2-1l-.1-4.5h-.9v-1.5h.9zM164.7 269.3h2l1.6 5 1.7-5h2l-3 8.1a2.7 2.7 0 0 1-3.7 1.8l-.1-1.5a1.5 1.5 0 0 0 2.1-1.3z"/>
<path d="M177 266.6h7.3v1.7h-5.3v2.2h4.9v1.6h-4.9v2.7h5.5v1.6h-7.5zM186.6 270.1a2.83 2.83 0 0 1 4.2 0v-3.5h1.8v9.8h-1.7v-1a2.86 2.86 0 0 1-3.3 1 2.86 2.86 0 0 1-1.9-3l.2-2.2zM188.1 271.1a1.59 1.59 0 0 1 1.8-.3 1.59 1.59 0 0 1 .9 1.6 1.99 1.99 0 0 1-2 2.7 2.83 2.83 0 0 1-.7-4zM194.5 266.6h1.9v1.8h-1.9zM194.5 269.3h1.9v7.1h-1.9zM198.4 268l1.9-1.1v2.4h1.3v1.5h-1.3v3.3a.73 .73 0 0 0 .3 .9 .73 .73 0 0 0 .9-.2l.2 1.5a2.08 2.08 0 0 1-3.2-1l-.1-4.5h-.8v-1.5h.8zM202.9 266.6h1.9v1.8h-1.9zM202.9 269.3h1.9v7.1h-1.9zM208.7 271.2a1.72 1.72 0 0 1 2.1-.3 1.72 1.72 0 0 1 .8 1.9 1.75 1.75 0 0 1-1.7 2.3 1.75 1.75 0 0 1-1.7-2.2l.2-1.1zM215.1 269.3h1.7v1a2.55 2.55 0 0 1 3.1-1.1 2.55 2.55 0 0 1 1.7 2.8v4.4h-1.9v-3.6a1.65 1.65 0 0 0-.9-2.2 1.61 1.61 0 0 0-1.8 2l-.1 3.8h-1.8z"/>
<circle cx="35.5" cy="272.9" r="3.7"/>
<circle cx="110.9" cy="272.9" r="3.7"/>
<circle cx="210" cy="272.9" r="3.7"/>
</g>
<text font-size="10.1" x="355.1" y="247.2">Solid Edge</text>
<g font-size="5.6">
<text x="17" y="16.5">Item</text>
<text x="32.2" y="16.5">File Name (no extension)</text>
<text x="82.2" y="16.5">Author</text>
<text x="133.4" y="16.5">Quantity</text>
<text x="14.6" y="22.2">Number</text>
<text x="19.9" y="31.8">1</text>
<text x="32.2" y="31.8">HeadTube</text>
<text x="82.2" y="31.8">frane</text>
<text x="139.5" y="31.8">1</text>
<text x="19.5" y="41.1">2</text>
<text x="32.2" y="41.1">MainFrame</text>
<text x="82.2" y="41.1">frane</text>
<text x="139.5" y="41.1">1</text>
<text x="19.7" y="50.3">3</text>
<text x="32.2" y="50.3">45Joint</text>
<text x="82.2" y="50.3">Franek</text>
<text x="138.5" y="50.3">10</text>
<text x="19.5" y="59.6">4</text>
<text x="32.2" y="59.6">FrontSupport</text>
<text x="82.2" y="59.6">frane</text>
<text x="139.2" y="59.6">6</text>
<text x="19.6" y="68.8">5</text>
<text x="32.2" y="68.8">FrontLeg</text>
<text x="82.2" y="68.8">frane</text>
<text x="139.5" y="68.8">1</text>
<text x="19.5" y="78.1">7</text>
<text x="32.2" y="78.1">BackSupport</text>
<text x="82.2" y="78.1">frane</text>
<text x="139.5" y="78.1">1</text>
<text x="19.5" y="87.3">8</text>
<text x="32.2" y="87.3">SeatTube</text>
<text x="82.2" y="87.3">frane</text>
<text x="139.5" y="87.3">1</text>
<text x="24.6" y="126.9">Note: For detailed assembly instructions of</text>
<text x="24.6" y="132.6">aluminium profiles please refer to supplier</text>
<text x="24.6" y="138.3">documentation</text>
</g>
<g font-size="5.1" fill="#008080">
<text x="183.8" y="37.8">1</text>
<text x="183.8" y="43.1">1</text>
<text x="372.8" y="50.2">8</text>
<text x="373.2" y="55.5">1</text>
<text x="397.9" y="74">2</text>
<text x="398.2" y="79.3">1</text>
<text x="388.4" y="132.6">7</text>
<text x="388.7" y="137.9">1</text>
<text x="377.3" y="156.7">4</text>
<text x="377.3" y="162">6</text>
<text x="125.4" y="210.9">3</text>
<text x="124.6" y="216.2">10</text>
<text x="128.1" y="228">5</text>
<text x="128.4" y="233.2">1</text>
</g>
<g font-size="4.9">
<text x="334" y="14.6">REVISION HISTORY</text>
<text x="285.3" y="21">REV</text>
<text x="318.8" y="21">DESCRIPTION</text>
<text x="370.1" y="21">DATE</text>
<text x="390.4" y="21">APPROVED</text>
<text x="295.2" y="240.5">NAME</text>
<text x="316.1" y="240.5">DATE</text>
<text x="268.7" y="246.3">DRAWN</text>
<text x="268.7" y="252">CHECKED</text>
<text x="268.7" y="257.7">ENG APPR</text>
<text x="268.7" y="263.4">MGR APPR</text>
<text x="277.9" y="269.9">UNLESS OTHERWISE SPECIFIED</text>
<text x="276" y="274.9">DIMENSIONS ARE IN MILLIMETERS</text>
<text x="289.5" y="279.9">ANGLES ±X.X°</text>
<text x="281.8" y="284.8">2 PL ±X.XX 3 PL ±X.XXX</text>
<text x="332.2" y="285.3">SCALE:</text>
<text x="354.4" y="285.3">WEIGHT:</text>
</g>
<g font-size="4.9" fill="#008080">
<text x="290.9" y="246.3">Franek</text>
<text x="310" y="246.3">05/02/26</text>
<text x="358.3" y="259.9">Frame Assembly</text>
<text x="332.2" y="279">FILE NAME: FarmBike.dft</text>
<text x="379.8" y="285.4">SHEET 1 OF 1</text>
</g>
<text font-size="4.8" x="333.8" y="272.3">A3</text>
<g font-size="4.1">
<text x="332" y="255.3">TITLE</text>
<text x="332.9" y="268.1">SIZE</text>
<text x="341.5" y="268.1">DWG NO</text>
<text x="403.1" y="268.1">REV</text>
</g>
</svg>
